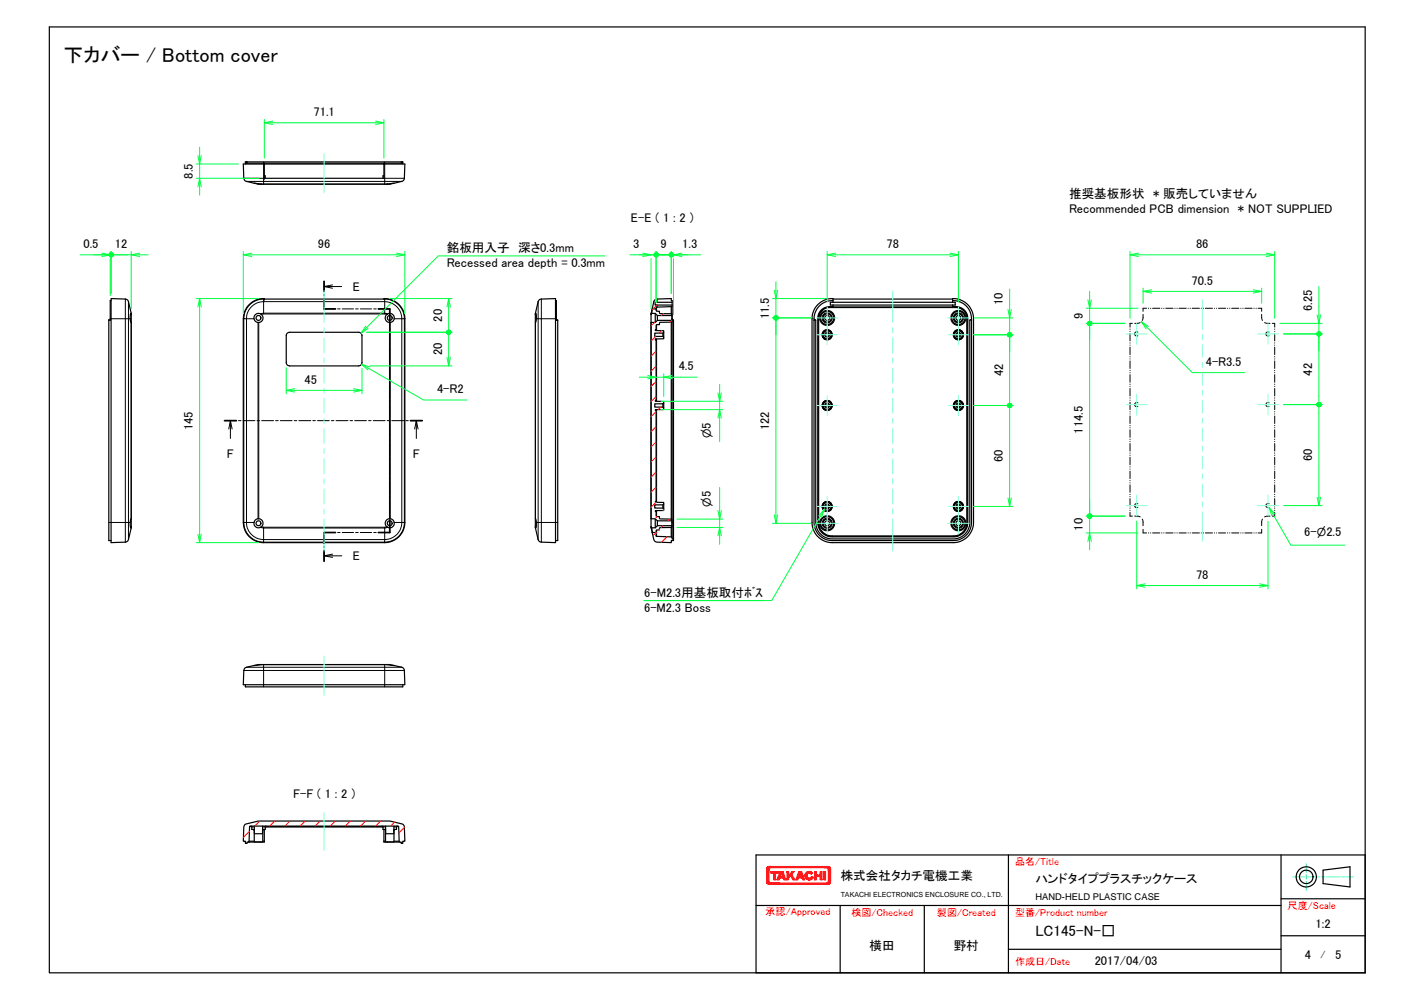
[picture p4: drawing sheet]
<svg xmlns="http://www.w3.org/2000/svg" width="420mm" height="297mm" viewBox="0 0 420 297" stroke-linecap="round" stroke-linejoin="round" font-family="sans-serif">
<g fill="none" stroke="#000" stroke-width=".36">
<path d="M14.7 8h390.9v281h-390.9zM72.9 48.5h46.8M73.4 48.1h45.8M73.4 48.1h-.5v.6M73.4 48.1v.4M75.5 54.4l2.2 .3M77.7 54.7l-1.5-.1-3.5-1-.3-.6-.1-4.3h48l-.1 4.3-.3 .6-.5 .3-3 .7-1.5 .1M77.7 54.7h37.2M78.5 52.2h.3v.8M78.5 48.5v4.5h35.6v-4.5M114.1 52.2h-.3v.8M117.1 54.4l-2.2 .3"/>
<path d="M119.2 48.5v-.4h.5v.6M32.8 95h-.5v65.6h.7M33 89.3h-.2v5.8M39 95.8v58.3M39 93.4v2.4M39 93.4l-.2-.3-.1 1.6 .3 1.1M39 93.4l-.8-3.8-.4-.5-.6-.3-4.2-.1v72.5l4.2-.2 .6-.2 .4-.5 .8-3.7M74.1 90.4a5.1 5.1 0 0 1 4.4-1.6h35.6a5.8 5.8 0 0 1 6.2 5.9v60.5a6 6 0 0 1-6 6h-36a6 6 0 0 1-6-6v-60.5a6 6 0 0 1 1.8-4.3zM85.3 99.1l.8-.4h20.7l.5 .4 .3 .6-.1 8.2-.3 .6-.6 .2-21-.1-.5-.5v-.4v-8zM159.1 93.4l.8-3.8 .3-.5 .7-.3 4.2-.1v72.5l-4.2-.2-.7-.2-.3-.5-.8-3.8M159.1 93.4l.1-.3 .2 1.6-.3 1.1v58.3l.3 1.1-.2 1.6-.1-.3M159.1 93.4v2.4"/>
<path d="M165.1 89.3h.2v5.8M165.3 95h.4v65.6h-.6M193.5 93.4v63.1M193.5 95.8h1.2l.6-.6h4.4v.5h-3.6l-.2 .7-.8 .1-.1 1.4-.3 .2 2.5 .1v.5l-.2 .3h-2.4v.9h2.4l.2 .3v.4l-2.5 .2 .3 .1v18l-.3 .2 2.5 .2v.4l-.2 .3h-2.4v.9h2.4l.2 .3v.4l-2.5 .2 .3 .1v27l-.3 .2 2.5 .1v.5l-.2 .3h-2.4v.9h2.4l.2 .3v.4l-2.5 .1 .3 .2 .1 1.5h.8l.2 .7 3.6 .1v.5h-4.4l-.6-.6h-1.2zM193.6 93.1l-.1 .3M193.8 91.8h.1M193.8 91.8l-.3 1.6M193.9 91.8l-.3 1.3h1.1l.6 .6h4.4v-.5l-3.6-.1-.2-.6-.8-.1-.1-.6M193.9 91.8h1.1M194.7 93.1v2.7M195 97.9v.3M195.2 89.8h4.5"/>
<path d="M195.2 91.2l-.2 .1v.5M195.2 90.6h4.5M195.2 91.2v-.6h-.5v-.8h.5v-1l-.9 .6-.5 2.4M195.2 88.8l4.3-.1v.6h.2v1.3M195.3 93.7v1.5M197 99v.9M197.2 98.7v1.5M199.5 91.1v2.1M199.5 91.1h.2M199.5 95.7v58.5M199.5 91.1l-4.3 .1M199.7 93.7v1.5"/>
<path d="M199.7 90.6v68.9M199.7 95h.4v65.1M241.9 95.1v60.1a5.4 5.4 0 0 0 5.4 5.4h36a5.4 5.4 0 0 0 5.4-5.4v-60.1M246.7 89.8h37.1v.8h-37.1zM247.5 89.3a5.4 5.4 0 0 0-5.6 5.8M247.5 88.8h35.6M247.5 91.1a3.7 3.7 0 0 0-4.5 3.5v60.6a4.2 4.2 0 0 0 4.3 4.3h36a4.2 4.2 0 0 0 4.3-4.3v-60.6a3.7 3.7 0 0 0-4.5-3.5M283.1 89.3a5.4 5.4 0 0 1 5.6 5.8M283.1 90.6v.6h-35.6v-.6M283.1 89.8v-1.1a6 6 0 0 1 6.2 6v60.5a6 6 0 0 1-6 6h-36a6 6 0 0 1-6-6v-60.5a6 6 0 0 1 6.2-6v1.1M288.7 95.1h-.5v60.1a4.9 4.9 0 0 1-4.9 4.9h-36a4.9 4.9 0 0 1-4.9-4.9v-60.1h-.5M195 118.9v.3"/>
<path d="M195 100.7v.2M197 120v.9M197.2 119.7v1.5M195 121.7v.2M39 154.1l-.3 1.3 .1 1.4 .2-.2M39 156.5v.1M39 154.1v2.4M159.1 154.1v2.4M193.5 156.5l.1 .3M193.5 156.5l.3 1.7M193.8 158.2h.1M193.8 158.2l.5 2.3 .5 .4 4.7 .3v-.6h.6v-.5h-.4v-.6l-4.7-.2v-1.1"/>
<path d="M193.9 158.2l-.3-1.4h1.1l.6-.7h4.4v.6h-3.6l-.2 .7h-.8l-.1 .8M193.9 158.2h1.1M194.7 154.1v2.7M195 148.9v.3M195 151.7v.2M195.3 154.7v1.4M197 150v.9M197.2 149.7v1.5M199.5 156.7v2.8M199.7 154.7v1.4M77.7 197.4l-2.2 .3M77.7 197.4l-2.2 .3-2.3 .5-.5 .3-.3 .7-.1 4.2h48l-.3-4.6-.6-.6-2.3-.5"/>
<path d="M77.7 197.4h37.2M114.9 197.4l2.2 .3M72.9 203.4v.6h46.8v-.6M72.8 244.9l4.1-1h39.1l3.6 .9 .3 .2 .3 .7 .1 4.2h-.6v.6h-.5v-.4h-.6l-.1-4.6-.2-.1h-44l-.3 4.7h-.6v.4h-.5v-.6h-.6l.1-4.2zM74 249.9h1.6M74.6 245.4l.2 .1v.9h.8M75.6 245.4v2.2h2.4v-2.2M78.1 249.9h.4M78.3 246.4l-.2 .2v3.5h-2.5l-.1-3.5-.2-.2M78.5 246.4v3.7h-4.5M78.8 245.6h35M78.8 245.6v.8h-.8"/>
<path d="M79 245.4l-.2 .2M113.5 245.4l.3 .2M113.8 245.6v.8h.8M114.1 249.9h.5M114.1 246.4v3.7h4.5M114.6 245.4v2.2h2.4l.1-2.2M117.1 249.9h1.5M117.3 246.4l-.2 .2v3.5h-2.5l-.1-3.5-.2-.2M118.1 245.4l-.3 .1v.9h-.8M299.6 254v35M380.7 254v35M393.1 258.5l8-1v6l-8-1z"/>
<path d="M405.6 254h-180.9v35h180.9M224.7 269h156M249.6 269v20M274.6 269v20M380.7 278h24.9M380.7 267h24.9M299.6 282h81.1"/>
<circle cx="76.8" cy="94.4" r="1.35"/>
<circle cx="76.8" cy="94.4" r=".73"/>
<circle cx="115.8" cy="94.4" r=".73"/>
<circle cx="115.8" cy="94.4" r="1.36"/>
<circle cx="245.8" cy="99.4" r="1.2"/>
<circle cx="245.8" cy="94.4" r="1.99"/>
<circle cx="245.8" cy="99.4" r=".47"/>
<circle cx="245.8" cy="99.4" r=".72"/>
<circle cx="245.8" cy="94.4" r=".73"/>
<circle cx="245.8" cy="99.5" r="1.49"/>
<circle cx="245.8" cy="94.4" r="1.24"/>
<circle cx="284.8" cy="99.4" r="1.5"/>
<circle cx="284.8" cy="99.4" r="1.2"/>
<circle cx="284.8" cy="94.4" r="1.99"/>
<circle cx="284.8" cy="94.4" r="1.25"/>
<circle cx="284.8" cy="99.4" r=".72"/>
<circle cx="284.8" cy="99.4" r=".47"/>
<circle cx="284.8" cy="94.4" r=".73"/>
<circle cx="245.8" cy="120.4" r=".72"/>
<circle cx="245.8" cy="120.4" r="1.21"/>
<circle cx="245.8" cy="120.4" r=".47"/>
<circle cx="245.8" cy="120.4" r="1.5"/>
<circle cx="284.8" cy="120.4" r=".71"/>
<circle cx="284.8" cy="120.4" r="1.5"/>
<circle cx="284.8" cy="120.4" r=".47"/>
<circle cx="284.8" cy="120.4" r="1.21"/>
<circle cx="76.8" cy="155.4" r=".72"/>
<circle cx="76.8" cy="155.4" r="1.35"/>
<circle cx="115.8" cy="155.4" r=".72"/>
<circle cx="115.8" cy="155.4" r="1.34"/>
<circle cx="245.8" cy="150.4" r=".47"/>
<circle cx="245.8" cy="150.4" r="1.21"/>
<circle cx="245.8" cy="155.4" r="1.99"/>
<circle cx="245.8" cy="155.4" r=".72"/>
<circle cx="245.8" cy="150.4" r=".72"/>
<circle cx="245.8" cy="155.4" r="1.24"/>
<circle cx="245.8" cy="150.4" r="1.5"/>
<circle cx="284.8" cy="150.4" r=".47"/>
<circle cx="284.8" cy="155.4" r="1.99"/>
<circle cx="284.8" cy="155.4" r="1.25"/>
<circle cx="284.8" cy="150.4" r="1.5"/>
<circle cx="284.8" cy="155.4" r=".72"/>
<circle cx="284.8" cy="150.4" r=".72"/>
<circle cx="284.8" cy="150.4" r="1.21"/>
<circle cx="388.2" cy="260.5" r="2"/>
<circle cx="388.2" cy="260.5" r="3"/>
</g>
<g fill="none" stroke="#000" stroke-width=".3">
<path d="M73.1 48.1v.4M73.2 53.9h5.1v.8M73.3 48.1v.4M78.3 48.1v4.9h-5.9M78.5 53h-.2v.9h36v-.9h-.2M114.3 48.1v4.9h5.9M115.2 54.7h-.9M119.4 48.1v.4M119.4 53.9h-5.1v.8h-36.8M119.6 48.1v.4M32.3 95.1h.5M32.8 94.7h4.4v60.5h1"/>
<path d="M37.2 88.8v5.9h1M38.2 89.6v5.1M38.2 94.7v60.5M38.2 94.7h.5M39 93v.3M39 95.8v58.3M72.3 94.7l.1 60.5h.8M73.2 94.7h2.3M73.2 94.7v60.5M76.7 95.8v58.3M76.9 95.8v58.3M78.3 93v.3l-.6 .1"/>
<path d="M78.3 93.3h36M78.3 88.7a6.2 6.2 0 0 0-5.9 6h.8M78.3 93h36v-3.4a5.1 5.1 0 0 1 5.1 5.1M78.3 93l-.8 .3M78.3 93v-3.4a5.1 5.1 0 0 0-5.1 5.1M78.5 88.8h-.2v.8h36v-.8h-.2M96.3 83.6v3.1M96.3 87.3v.7M96.3 88.7v3.1h3.4M96.3 85.1h5.2M98.8 84.6l-2.5 .5 2.5 .5M100.3 91.8h.8"/>
<path d="M101.7 91.8h3.4M105.7 91.8h.7M107.1 91.8h3.3M111.1 91.8h.7M112.4 91.8h3.4v3.6M114.3 88.7a6.4 6.4 0 0 1 6 6M115.2 93.3l-.9-.3v.3l.6 .1M115.7 95.8v58.3M115.8 96.1v.7M115.8 97.5v3.7M116 95.8v58.3M117.1 94.7h2.3"/>
<path d="M119.4 94.7h.8l.1 60.5M119.4 94.7v60.5h-2.3M159.1 95.8v58.3M159.1 93v.3M159.4 94.7h.5M159.9 94.7h1v60.5h4.8M159.9 89.6v5.1M159.9 94.7v60.5h-.5M160.9 88.8v5.9h4.4M165.3 95.1h.4M193.5 93v.3M194.8 97.9v.3"/>
<path d="M195.1 91.2v1.2M195.1 96.5v1.7M199.7 94.6h.1M199.7 95.1h.4M243 94.6l.1 60.6M243.3 94.6l-.2 60.6M244.1 92.2a2.42 2.42 0 0 1 2.4-.8 3.5 3.5 0 0 0-3.4 3.2l.5-1.7zM246.5 91.4h37.6M246.5 91.1l37.6 .1a3.3 3.3 0 0 1 3.3 3.4M284.1 91.1v.2a3.4 3.4 0 0 1 3.2 3.3M287.4 94.6h.2M287.4 94.6l-.1 60.6"/>
<path d="M287.4 94.6v60.6M335.8 97.7v.1M335.8 98.4v.1M335.8 99v2.3M336.5 96.1h-.7v1.1M338.1 98.7a.63 .63 0 0 0-.9 .5 .63 .63 0 0 0 .9 .5M338.8 95.8l-1.6 .3M339.7 93.4l-.3 1.8M340.7 91.6h-1v.9M341.2 91.6h.1M341.9 91.6h.1M342.5 91.6h2.1"/>
<path d="M345.2 91.6h.1M345.8 91.6h.1M346.4 91.6h2.2M349.1 91.6h.1M349.7 91.6h.1M350.3 91.6h2.2M353 91.6h.1M353.6 91.6h.1M354.3 91.6h2.1M356.9 91.6h.1M357.5 91.6h.1M358.2 91.6h2.1"/>
<path d="M360.8 91.6h.1M361.5 91.6h.1M362.1 91.6h2.1M364.7 91.6h.1M365.4 91.6h.1M366 91.6h2.1M368.7 91.6h.1M369.3 91.6h.1M369.9 91.6h2.2M372.6 91.6h.1M373.2 91.6h.1M373.8 91.6h1.1v.9"/>
<path d="M374.9 93.4l.2 1.8M375.8 95.8l1.6 .3M377.1 98.7a.63 .63 0 0 0-1 .5 .63 .63 0 0 0 1 .5M378 96.1h.8v1.1M378.8 97.7v.1M378.8 98.4v.1M378.8 99v2.3M115.8 101.8v.7M115.8 103.2v3.7M115.8 107.5v.7M115.8 108.9v3.7M115.8 113.2v.7"/>
<path d="M115.8 114.6v3.7M115.8 118.9v.8M194.8 118.9v.3M194.8 100.7v.2M195.1 100.7v18.5M335.8 101.8v.1M335.8 102.5v.1M335.8 103.1v2.2M335.8 105.9v.1M335.8 106.6v.1M335.8 107.2v2.3M335.8 110v.1"/>
<path d="M335.8 110.7h.1M335.8 111.3v2.2M335.8 114.1v.1M335.8 114.7v.1M335.8 115.4v2.2M335.8 118.2v.1M335.8 118.9h.1M335.8 119.5v2.2M338.1 119.7a.62 .62 0 0 0-.9 .5 .62 .62 0 0 0 .9 .5M377.1 119.7a.62 .62 0 0 0-1 .5 .62 .62 0 0 0 1 .5M378.8 101.8v.1M378.8 102.5v.1"/>
<path d="M378.8 103.1v2.2M378.8 105.9v.1M378.8 106.6v.1M378.8 107.2v2.3M378.8 110v.1M378.8 110.7h.1M378.8 111.3v2.2M378.8 114.1v.1M378.8 114.7v.1M378.8 115.4v2.2M378.8 118.2v.1M378.8 118.9h.1"/>
<path d="M378.8 119.5v2.2M66.7 124.9h3.5M68 127.4l.5-2.5 .5 2.5M68.5 124.9v5.3M70.9 124.9h.7M72.2 124.9h3.5M76.4 124.9h.7M77.8 124.9h3.5M81.9 124.9h.8M83.3 124.9h3.5M87.4 124.9h.8M88.8 124.9h3.5"/>
<path d="M93 124.9h.7M94.3 124.9h3.5M98.5 124.9h.7M99.9 124.9h3.5M104 124.9h.8M105.4 124.9h3.5M109.5 124.9h.8M110.9 124.9h3.5M115.1 124.9h.7M115.8 120.3v3.7M115.8 124.6v.7M115.8 126v3.7"/>
<path d="M115.8 130.3v.8M115.8 131.7v3.7M115.8 136v.8M115.8 137.4v3.7M116.4 124.9h3.5M120.6 124.9h.7M122 124.9h3.5M123.2 127.4l.5-2.5 .5 2.5M123.7 124.9v5.3M194.8 121.7v.2M195.1 121.7v27.5M335.8 122.3v.1"/>
<path d="M335.8 122.9v.1M335.8 123.6v2.2M335.8 126.4v.1M335.8 127v.1M335.8 127.7v2.2M335.8 130.5v.1M335.8 131.1v.1M335.8 131.7v2.3M335.8 134.5v.1M335.8 135.2v.1M335.8 135.8v2.3M335.8 138.6v.1"/>
<path d="M335.8 139.3v.1M335.8 139.9v2.3M378.8 122.3v.1M378.8 122.9v.1M378.8 123.6v2.2M378.8 126.4v.1M378.8 127v.1M378.8 127.7v2.2M378.8 130.5v.1M378.8 131.1v.1M378.8 131.7v2.3M378.8 134.5v.1"/>
<path d="M378.8 135.2v.1M378.8 135.8v2.3M378.8 138.6v.1M378.8 139.3v.1M378.8 139.9v2.3M32.3 155.2h4.9v5.8M38.2 155.2v5.1M38.2 155.2h.5M39 156.6v.2M72.3 155.2a6.2 6.2 0 0 0 6 5.8v-.7M73.2 155.2h2.3M73.2 155.2a5.1 5.1 0 0 0 5.1 5.1"/>
<path d="M77.5 156.6l.8 .2h36M77.7 156.5l.6 .1M78.3 156.6h36M78.3 156.6v3.7M99.7 158.2h-3.4v3.3M100.3 158.2h.8M101.7 158.2h3.4M105.7 158.2h.7M107 158.2h3.4M111.1 158.2h.7M114.3 156.8v3.5a5.1 5.1 0 0 0 5.1-5.1h.6a5.6 5.6 0 0 1-5.7 5.8v.2M114.9 156.5l-.6 .1v.2"/>
<path d="M115.2 156.6l-.9 .2M115.8 141.7v.8M115.8 143.1v3.7M115.8 147.4v.8M115.8 148.8v3.7M115.8 153.1v.8M115.8 154.5v3.7h-3.4M159.1 156.6v.2M193.5 156.6v.2M194.8 151.7v.2M194.8 148.9v.3M195.1 157.5v1.8"/>
<path d="M195.1 151.7v1.7M199.7 155.2h.4M243 155.2h.1M243.1 155.2a4.2 4.2 0 0 0 4.2 4.1M243.3 155.2a4.3 4.3 0 0 0 4 4.1M247.3 159.3h36M247.3 159.2l36 .1M247.3 159.3v.2M283.3 159.3v.2M287.4 155.2h.2M287.4 155.2a4.1 4.1 0 0 1-4.1 4.1M287.4 155.2a4.3 4.3 0 0 1-4.1 4"/>
<path d="M335.8 152.2v1.1h.7M335.8 142.7v.1M335.8 143.4h.1M335.8 144v2.2M335.8 146.8v.1M335.8 147.5v.1M335.8 148.1v2.2M335.8 150.9v.1M335.8 151.6h.1M337.2 153.3l1.6 .2M338.1 149.6a.63 .63 0 0 0-.9 .6 .63 .63 0 0 0 .9 .5M339.4 154.2l.3 1.9"/>
<path d="M339.7 157.2v1.1h1M341.2 158.3h.1M341.9 158.3h.1M342.5 158.3h2.1M345.2 158.3h.1M345.8 158.3h.1M346.4 158.3h2.2M349.1 158.3h.1M349.7 158.3h.1M350.3 158.3h2.2M353 158.3h.1M353.6 158.3h.1"/>
<path d="M354.3 158.3h2.1M356.9 158.3h.1M357.5 158.3h.1M358.2 158.3h2.1M360.8 158.3h.1M361.5 158.3h.1M362.1 158.3h2.1M364.7 158.3h.1M365.4 158.3h.1M366 158.3h2.1M368.7 158.3h.1M369.3 158.3h.1"/>
<path d="M369.9 158.3h2.2M372.6 158.3h.1M373.2 158.3h.1M374.9 157.2v1.1h-1.1M375.1 154.2l-.2 1.9M377.1 149.6a.63 .63 0 0 0-1 .6 .63 .63 0 0 0 1 .5M377.4 153.3l-1.6 .2M378.8 152.2v1.1h-.8M378.8 142.7v.1M378.8 143.4h.1M378.8 144v2.2M378.8 146.8v.1"/>
<path d="M378.8 147.5v.1M378.8 148.1v2.2M378.8 150.9v.1M378.8 151.6h.1M78.3 160.3h36v.7l-36 .2M96.3 162.1v.7M96.3 163.4v3.3M96.3 165.1h5.3M98.8 164.6l-2.5 .5 2.5 .5M159.9 160.3v-5.1h1v5.8M73.2 198.2h5.1M77.5 197.4h37.7"/>
<path d="M78.3 197.4v.8M78.3 198.2v1h-5.9M78.3 198.2h36v1h-36v4.8M114.3 197.4v.8h5.1M120.2 199.2h-5.9v4.8M74.2 245.5h.6M74.8 245.6h.8M75.5 246.6h.1M77.5 250.1h.1M78 245.6h.8M78 246.6h.1M78.9 245.5h34.9"/>
<path d="M113.8 245.6h.8M114.5 246.6h.1M115.1 250.1h.1M117 246.6h.1M117.1 245.6h.7M117.8 245.5h.7"/>
<circle cx="245.8" cy="94.4" r="1.29"/>
<circle cx="245.8" cy="94.4" r="2.26"/>
<circle cx="245.8" cy="99.4" r="1.5"/>
<circle cx="245.8" cy="99.4" r="1.24"/>
<circle cx="245.8" cy="99.5" r="1.36"/>
<circle cx="245.8" cy="94.4" r="2.01"/>
<circle cx="245.8" cy="94.4" r="1.53"/>
<circle cx="245.8" cy="99.4" r="1.37"/>
<circle cx="284.8" cy="99.4" r="1.5"/>
<circle cx="284.8" cy="99.4" r="1.24"/>
<circle cx="284.8" cy="94.4" r="2.25"/>
<circle cx="284.8" cy="99.5" r="1.36"/>
<circle cx="284.8" cy="94.4" r="2.01"/>
<circle cx="284.8" cy="99.4" r="1.37"/>
<circle cx="284.8" cy="94.4" r="1.52"/>
<circle cx="284.8" cy="94.4" r="1.28"/>
<circle cx="245.8" cy="120.4" r="1.5"/>
<circle cx="245.8" cy="120.4" r="1.24"/>
<circle cx="245.8" cy="120.4" r="1.36"/>
<circle cx="245.8" cy="120.4" r="1.37"/>
<circle cx="284.8" cy="120.4" r="1.5"/>
<circle cx="284.8" cy="120.4" r="1.24"/>
<circle cx="284.8" cy="120.4" r="1.36"/>
<circle cx="284.8" cy="120.4" r="1.37"/>
<circle cx="245.8" cy="155.4" r="1.28"/>
<circle cx="245.8" cy="150.4" r="1.5"/>
<circle cx="245.8" cy="155.4" r="2.26"/>
<circle cx="245.8" cy="155.4" r="1.54"/>
<circle cx="245.8" cy="150.4" r="1.24"/>
<circle cx="245.8" cy="150.4" r="1.36"/>
<circle cx="245.8" cy="155.4" r="2.01"/>
<circle cx="245.8" cy="150.4" r="1.37"/>
<circle cx="284.8" cy="150.4" r="1.5"/>
<circle cx="284.8" cy="155.4" r="1.54"/>
<circle cx="284.8" cy="150.4" r="1.24"/>
<circle cx="284.8" cy="155.4" r="2.25"/>
<circle cx="284.8" cy="150.4" r="1.36"/>
<circle cx="284.8" cy="155.4" r="2.01"/>
<circle cx="284.8" cy="150.4" r="1.37"/>
<circle cx="284.8" cy="155.4" r="1.27"/>
</g>
<g fill="#000">
<circle cx="78.5" cy="53" r=".18"/>
<circle cx="78.5" cy="88.8" r=".18"/>
<circle cx="195.2" cy="88.8" r=".18"/>
</g>
<g fill="#f00" stroke="#f00" stroke-width=".3">
<path d="M246.1 258.3l.7 3.7-.7-.3z"/>
<path d="M246.1 261.7l.7 .3-.7-.1z"/>
<path d="M246.1 261.9l.7 .1z"/>
<path d="M246.1 262l.6 .3-.8-.2z"/>
<path d="M246.1 262l.7 .1-.1 .2z"/>
<path d="M246.1 262h.7v.1z"/>
<path d="M245.8 262.2l.7 .4z"/>
<path d="M245.9 262.1l.7 .4-.1 .1z"/>
<path d="M245.9 262.1l.8 .2-.1 .2z"/>
<path d="M245.7 262.3l.4 .4z"/>
<path d="M245.8 262.2l.5 .5z"/>
<path d="M245.8 262.2l.7 .4-.2 .1z"/>
<path d="M245.5 262.3l.6 .4z"/>
<path d="M229.1 262.3h16.4l.6 .4z"/>
<path d="M228.5 262.7l.6-.4 17 .4z"/>
<path d="M228.5 262.7l.6-.4z"/>
<path d="M228.8 262.2l.1 .1-.4 .4z"/>
<path d="M228.1 262.6l.7-.4z"/>
<path d="M228.1 262.6l.7-.4-.5 .5z"/>
<path d="M228.3 262.7l.5-.5z"/>
<path d="M227.9 262.3l.8-.2z"/>
<path d="M227.9 262.3l.8-.2-.7 .4z"/>
<path d="M228 262.5l.7-.4-.6 .5z"/>
<path d="M227.8 262h.8z"/>
<path d="M227.8 262h.8l-.8 .1z"/>
<path d="M227.8 262.1l.8-.1-.7 .3z"/>
<path d="M227.8 262l.7-.3v.2z"/>
<path d="M228.5 258.3v3.4l-.7 .3z"/>
<path d="M227.8 258.1l.7 .2-.7 3.7z"/>
<path d="M227.8 258.1h.7v.2z"/>
<path d="M227.8 258.1l.8-.1z"/>
<path d="M227.9 257.7l.8 .2z"/>
<path d="M227.9 257.7l.7 .3-.8-.1z"/>
<path d="M227.8 257.9l.8 .1-.8 .1z"/>
<path d="M228.1 257.5l.7 .3z"/>
<path d="M228 257.6l.1-.1 .6 .4z"/>
<path d="M228 257.6l.7 .3-.8-.2z"/>
<path d="M228.5 257.4l.4 .3z"/>
<path d="M228.3 257.4l.5 .4z"/>
<path d="M228.1 257.5l.2-.1 .5 .4z"/>
<path d="M228.5 257.4l.6 .3z"/>
<path d="M228.5 257.4l17 .3h-16.4z"/>
<path d="M228.5 257.4h17.6l-.6 .3z"/>
<path d="M245.5 257.7l.6-.3z"/>
<path d="M245.7 257.7l.4-.3z"/>
<path d="M245.8 257.8l.7-.3-.6 .4z"/>
<path d="M245.8 257.8l.5-.4 .2 .1z"/>
<path d="M246.1 257.4h.2l-.5 .4z"/>
<path d="M245.9 257.9l.8-.2z"/>
<path d="M245.9 257.9l.7-.3 .1 .1z"/>
<path d="M245.9 257.9l.6-.4 .1 .1z"/>
<path d="M246.1 258l.7 .1z"/>
<path d="M246.1 258l.7-.1v.2z"/>
<path d="M246.1 258l.6-.3 .1 .2z"/>
<path d="M246.1 258.1h.7l-.7 .2z"/>
<path d="M246.1 258.3l.7-.2v3.9z"/>
<path d="M230.5 259.4l.8-.5v.5z"/>
<path d="M229 258.9h2.3l-.8 .5z"/>
<path d="M229 258.9l1.5 .5h-.6z"/>
<path d="M229 258.9l.9 .5h-.9z"/>
<path d="M229.9 259.4l.6 1.9h-.6z"/>
<path d="M229.9 259.4h.6v1.9z"/>
<path d="M231.9 260.3h.6l.2 .5z"/>
<path d="M232.5 260.3l1 1-.8-.5z"/>
<path d="M232.6 258.9l.9 2.4-1-1z"/>
<path d="M231.8 258.9l.4 .5-.3 .9z"/>
<path d="M231.8 258.9l.1 1.4-1 1z"/>
<path d="M231.9 260.3l-.2 .5-.8 .5z"/>
<path d="M230.9 261.3l.8-.5-.2 .5z"/>
<path d="M231.8 258.9h.8l-.4 .5z"/>
<path d="M232.6 258.9l-.1 1.4-.3-.9z"/>
<path d="M231.9 260.3l.8 .5h-1z"/>
<path d="M232.7 260.8l.8 .5h-.6z"/>
<path d="M235.3 259.7l.3 1.6-.7-1.2z"/>
<path d="M234.4 259.9l.9-.2-.4 .4z"/>
<path d="M234.4 259.9l.5 .2-.5 .6z"/>
<path d="M234.4 259.9v.8l-.6 .6z"/>
<path d="M234.4 260.7v.6h-.6z"/>
<path d="M235.3 259.7l.9 1.6h-.6z"/>
<path d="M235.3 258.9h.8l-.8 .8z"/>
<path d="M235.3 258.9v.8l-.9 .2z"/>
<path d="M233.8 258.9h.6v1z"/>
<path d="M233.8 258.9l.6 1-.6 1.4z"/>
<path d="M237.5 260.3h.6l.2 .5z"/>
<path d="M238.1 260.3l1 1-.8-.5z"/>
<path d="M238.2 258.9l.9 2.4-1-1z"/>
<path d="M237.4 258.9l.4 .5-.3 .9z"/>
<path d="M237.4 258.9l.1 1.4-1 1z"/>
<path d="M237.5 260.3l-.2 .5-.8 .5z"/>
<path d="M236.5 261.3l.8-.5-.2 .5z"/>
<path d="M237.4 258.9h.8l-.4 .5z"/>
<path d="M238.2 258.9l-.1 1.4-.3-.9z"/>
<path d="M237.5 260.3l.8 .5h-1z"/>
<path d="M238.3 260.8l.8 .5h-.6z"/>
<path d="M241 259.6l.5-.3z"/>
<path d="M241.4 259.2l-.4 .4z"/>
<path d="M241 259.5l.4-.3z"/>
<path d="M241.3 259.1l-.3 .4z"/>
<path d="M241.3 259.1l-.4 .4z"/>
<path d="M240.9 259.5l.4-.4z"/>
<path d="M241.2 259.1l-.3 .4z"/>
<path d="M241.1 259l-.3 .4z"/>
<path d="M240.9 258.9l-.1 .5z"/>
<path d="M240.8 258.9l-.1 .5z"/>
<path d="M240.8 258.9l-.2 .5z"/>
<path d="M240.7 258.9l-.1 .5z"/>
<path d="M240.5 258.8v.5z"/>
<path d="M240.4 258.8l.1 .5z"/>
<path d="M240.3 258.9l.1 .4z"/>
<path d="M240.1 258.9l.2 .4z"/>
<path d="M240.1 258.9l.2 .5z"/>
<path d="M240 258.9l.3 .5z"/>
<path d="M240 258.9l.2 .5z"/>
<path d="M239.9 259l.3 .4z"/>
<path d="M239.8 259l.3 .4z"/>
<path d="M239.8 259l.3 .5z"/>
<path d="M239.7 259.1l.4 .4z"/>
<path d="M239.7 259.1l.3 .4z"/>
<path d="M239.6 259.2l.4 .3z"/>
<path d="M239.6 259.2l.4 .4z"/>
<path d="M239.6 259.2l.4 .4-.5-.3z"/>
<path d="M239.5 259.3l.5 .3z"/>
<path d="M239.5 259.3l.4 .4z"/>
<path d="M239.4 259.4l.5 .3z"/>
<path d="M239.3 259.5l.5 .3z"/>
<path d="M239.3 259.6l.5 .2z"/>
<path d="M239.3 259.6l.5 .3z"/>
<path d="M239.2 259.8l.6 .1z"/>
<path d="M239.2 259.9h.6z"/>
<path d="M239.2 259.9l.6 .1h-.6z"/>
<path d="M239.2 260l.6 .1z"/>
<path d="M239.2 260.2l.6-.1z"/>
<path d="M239.2 260.2h.6z"/>
<path d="M239.2 260.3l.6-.1z"/>
<path d="M239.2 260.3h.6z"/>
<path d="M239.2 260.4l.6-.1z"/>
<path d="M239.3 260.5l.5-.1z"/>
<path d="M239.3 260.7l.5-.2z"/>
<path d="M239.4 260.8l.4-.3z"/>
<path d="M239.4 260.8l.5-.3-.4 .4z"/>
<path d="M239.5 260.9l.4-.4z"/>
<path d="M239.5 260.9l.5-.3z"/>
<path d="M239.5 261l.5-.4z"/>
<path d="M239.5 261l.5-.3z"/>
<path d="M240 260.7l-.4 .4z"/>
<path d="M239.6 261.1l.4-.4-.3 .5z"/>
<path d="M240 260.7l-.3 .5z"/>
<path d="M240.1 260.8l-.4 .4z"/>
<path d="M240.1 260.8l-.3 .4z"/>
<path d="M240.1 260.8l-.1 .5z"/>
<path d="M240.2 260.9l-.2 .4z"/>
<path d="M240.2 260.9l-.1 .4z"/>
<path d="M240.3 260.9l-.1 .5z"/>
<path d="M240.4 260.9l-.2 .5z"/>
<path d="M240.4 260.9v.5z"/>
<path d="M240.4 260.9l.1 .5z"/>
<path d="M240.5 260.9l.1 .5z"/>
<path d="M240.6 260.9v.5z"/>
<path d="M240.6 260.9l.2 .4z"/>
<path d="M240.7 260.9l.2 .4z"/>
<path d="M240.7 260.9l.3 .4z"/>
<path d="M240.8 260.8l.2 .5z"/>
<path d="M240.9 260.8l.2 .4z"/>
<path d="M240.9 260.8l.3 .4z"/>
<path d="M240.9 260.7l.3 .5z"/>
<path d="M240.9 260.7l.4 .3z"/>
<path d="M241 260.7l.4 .2z"/>
<path d="M241 260.6l.4 .3z"/>
<path d="M241 260.6l.5 .2z"/>
<path d="M241.1 260.5l.4 .3z"/>
<path d="M241.1 260.5l.5 .3z"/>
<path d="M241.1 260.5l.5 .1z"/>
<path d="M241.1 260.4l.5 .2z"/>
<path d="M242 258.9h.6v1z"/>
<path d="M242 258.9l.6 1-.6 1.4z"/>
<path d="M242.6 259.9v.5l-.6 .9z"/>
<path d="M242.6 260.4v.9h-.6z"/>
<path d="M242.6 259.9l1.1 .5h-1.1z"/>
<path d="M242.6 259.9h1.1v.5z"/>
<path d="M243.7 259.9l.5 1.4-.5-.9z"/>
<path d="M244.2 258.9v2.4l-.5-1.4z"/>
<path d="M243.7 260.4l.5 .9h-.5z"/>
<path d="M243.7 258.9h.5l-.5 1z"/>
<path d="M244.8 258.9h.5v2.4z"/>
<path d="M244.8 258.9l.5 2.4h-.5z"/>
</g>
<path d="M388.1 256.5v2.6M388.1 259.8v1.3M384.1 260.5h2.1M386.6 260.5h1.1M388.1 260.5h4M388.1 261.8v2.7M392.7 260.5h.9M394.2 260.5h4M398.7 260.5h.9M400.1 260.5h2.1" fill="none" stroke="#0ff" stroke-width=".3"/>
<path d="M96.3 83.6v3.1M96.3 88.7v3.1h3.4M112.4 91.8h3.4v3.6M66.7 124.9h3.5M122 124.9h3.5M99.7 158.2h-3.4v3.3M115.8 154.5v3.7h-3.4M96.3 163.4v3.3" fill="none" stroke="#000" stroke-width=".51"/>
<g fill="none" stroke="#f00" stroke-width=".3">
<path d="M194.5 95.8l-1 1M194.8 99.9l-1.3 1.4M195.2 90.6l-1.4 1.4M196.6 98.2l-.8 .8M197.1 93.2l-.5 .5M199.6 95.2l-.5 .5M195 117.8l-1.5 1.5M195 113.3l-1.5 1.5M195 108.8l-1.5 1.5M195 104.3l-1.5 1.5M195 135.7l-1.5 1.5M195 131.3l-1.5 1.5"/>
<path d="M195 126.8l-1.5 1.5M195 122.3l-1.5 1.5M196.3 120.9l-.7 .8M195 158.2l-1 .9M195 144.7l-1.5 1.5M195 140.2l-1.5 1.5M195 158.2h.1M195 149.2l-1.5 1.5M195.2 153.4l-.6 .7M195.9 157.2l-.2 .2M197 156.1l-.6 .6M197.2 151.4l-.2 .2"/>
<path d="M198.2 159.4l-1.6 1.7M199 154.2l-.6 .5M74.1 247l-1.7 1.7M77.2 243.9l-1.5 1.5M81.7 243.9l-1.5 1.5M86.2 243.9l-1.5 1.5M90.7 243.9l-1.5 1.5M95.1 243.9l-1.5 1.5M99.6 243.9l-1.5 1.5M104.1 243.9l-1.5 1.5M108.6 243.9l-1.5 1.5M113.1 243.9l-1.5 1.5"/>
<path d="M117.3 244.2l-1.2 1.2M120.2 245.8l-1.7 1.6"/>
</g>
<g fill="none" stroke="#00ff3f" stroke-width=".3">
<path d="M78.5 35.5v11.5M78.5 36.5h35.6M81 36l-2.5 .5 2.5 .5M111.6 36l2.5 .5-2.5 .5M114.1 35.5v11.5M58.3 48.7h12.5M58.3 53h18.7M58.8 46.2l.5 2.5 .5-2.5M58.8 55.5l.5-2.5 .5 2.5M59.3 43.7v14.3M23.8 75.7h20.2M30.3 75.2l2.5 .5-2.5 .5"/>
<path d="M32.8 76.8v11M33 74.7v12.5M39 74.7v17.1M41.5 75.2l-2.5 .5 2.5 .5M72.3 74.7v18.5M72.3 75.7h48M74.8 75.2l-2.5 .5 2.5 .5M117.8 75.2l2.5 .5-2.5 .5M120.3 74.7v18.5M187.1 75.7h21.1M191 75.2l2.5 .5-2.5 .5M193.5 76.8v15"/>
<path d="M195 74.7v15.2M199.5 74.7v12.5M200.1 76.8v16.7M202.6 75.2l-2.5 .5 2.5 .5M245.8 74.7v15M245.8 75.7h39M248.3 75.2l-2.5 .5 2.5 .5M282.3 75.2l2.5 .5-2.5 .5M284.8 74.7v15M335.8 74.7v19.9M335.8 75.7h43M338.3 75.2l-2.5 .5 2.5 .5"/>
<path d="M376.3 75.2l2.5 .5-2.5 .5M378.8 74.7v19.9M58.3 88.7h18.5M58.8 91.2l.5-2.5 .5 2.5M59.3 88.7v72.5M109 98.7h25.3M115.8 88.7h18.5M132.8 91.2l.5-2.5 .5 2.5M133.3 88.7v9.4M133.3 99.3v9.4M229.6 94.4h11.5M229.6 88.7h16.2"/>
<path d="M230.1 86.2l.5 2.5 .5-2.5M230.6 83.7v10.7M230.6 95.1v60.3M289.3 99.4h11.7M289.5 94.4h11.5M299.5 91.9l.5 2.5 .5-2.5M300 85.9v13.5M322.8 91.6h15.3M322.8 96.1h11.5M323.3 89.1l.5 2.5 .5-2.5M323.8 86.6v9.5M323.8 96.7v56"/>
<path d="M339.1 95.5l15.2 15.2h15.6M339.7 85.6v4.5M339.7 86.6h35.2M341.2 97l-2.1-1.5 1.5 2.2M342.2 86.1l-2.5 .5 2.5 .5M372.4 86.1l2.5 .5-2.5 .5M374.9 85.6v4.5M380.3 96.1h12.6M381.4 99.2h11.5M391.4 93.6l.5 2.5 .5-2.5M391.9 85.1v14.1M391.9 99.8v19.7"/>
<path d="M85.1 116h22.5M85.1 109.2v7.8M87.6 115.5l-2.5 .5 2.5 .5M105.1 115.5l2.5 .5-2.5 .5M107.4 108.2l18.4 10.6h13M107.6 109.4v7.6M109.8 109l-2.4-.8 1.9 1.7M109.9 108.7h24.4M132.8 106.2l.5 2.5 .5-2.5M190 112h17.1M192.5 111.5l2.5 .5-2.5 .5M196.3 119.2h18.5"/>
<path d="M197.2 111v6.8M199.7 111.5l-2.5 .5 2.5 .5M213.3 116.7l.5 2.5 .5-2.5M213.8 114.2v17M300 100.1v19.7M196.3 121.7h18.5M213.3 124.2l.5-2.5 .5 2.5M289.3 120.4h11.7M300 121.1v29.3M381.4 120.2h11.5M391.9 120.8v29.4M58.8 158.7l.5 2.5 .5-2.5"/>
<path d="M201.2 156.7h13.6M201.2 154.2h13.6M213.3 151.7l.5 2.5 .5-2.5M213.3 159.2l.5-2.5 .5 2.5M213.8 144.8v16.9M229.6 155.4h11.5M230.1 152.9l.5 2.5 .5-2.5M289.3 150.4h11.7M299.5 147.9l.5 2.5 .5-2.5M322.8 158.3h15.3M322.8 153.3h11.5M323.8 153.3v10"/>
<path d="M337.8 154.8v20.1M376.8 154.8v20.1M377.1 150.7l6.5 11.2h16M378.8 152.7l-1.7-2 .8 2.4M381.4 150.2h11.5M391.4 147.7l.5 2.5 .5-2.5M58.3 161.2h18.5M323.3 160.8l.5-2.5 .5 2.5M337.8 173.9h39M340.3 173.4l-2.5 .5 2.5 .5M374.3 173.4l2.5 .5-2.5 .5"/>
</g>
<g fill="#00ff3f" stroke="#00ff3f" stroke-width=".3">
<path d="M324.3 153l.1 .3z"/>
<path d="M324.2 152.8l.2 .5z"/>
<path d="M324 152.7l.4 .6z"/>
<path d="M323.8 152.7l.6 .6z"/>
<path d="M323.6 152.7l.8 .6z"/>
<path d="M323.5 152.8l.1-.1 .8 .6z"/>
<path d="M323.3 152.9l1.1 .4z"/>
<path d="M323.3 152.9l1.1 .4-1.2-.3z"/>
<path d="M323.2 153l1.2 .3-1.2-.1z"/>
<path d="M323.2 153.2l1.2 .1-1.2 .1z"/>
<path d="M323.2 153.4l1.2-.1-1.2 .3z"/>
<path d="M323.2 153.6l1.2-.3-1.1 .4z"/>
<path d="M323.3 153.7l1.1-.4-.9 .5z"/>
<path d="M323.5 153.8l.9-.5-.8 .6z"/>
<path d="M323.6 153.9l.8-.6z"/>
<path d="M324.4 153.3l-.6 .6z"/>
<path d="M324.4 153.3l-.4 .6z"/>
<path d="M324.4 153.3l-.2 .5z"/>
<path d="M324.4 153.3l-.1 .4z"/>
<path d="M324.4 153.3v.2z"/>
<path d="M324.3 95.7l.1 .4z"/>
<path d="M324.2 95.6l.2 .5z"/>
<path d="M324 95.5l.4 .6z"/>
<path d="M323.8 95.4l.6 .7z"/>
<path d="M323.6 95.4l.8 .7z"/>
<path d="M323.5 95.5l.1-.1 .8 .7z"/>
<path d="M323.3 95.7l.2-.2 .9 .6z"/>
<path d="M323.3 95.7l1.1 .4-1.2-.3z"/>
<path d="M323.2 95.8l1.2 .3-1.2-.1z"/>
<path d="M323.2 96l1.2 .1-1.2 .1z"/>
<path d="M323.2 96.2l1.2-.1-1.2 .2z"/>
<path d="M323.2 96.3l1.2-.2-1.1 .4z"/>
<path d="M323.3 96.5l1.1-.4-.9 .5z"/>
<path d="M323.5 96.6l.9-.5z"/>
<path d="M323.6 96.7l.8-.6z"/>
<path d="M324.4 96.1l-.6 .6z"/>
<path d="M324.4 96.1l-.4 .5z"/>
<path d="M324.4 96.1l-.2 .5z"/>
<path d="M324.4 96.1l-.1 .3z"/>
<path d="M324.4 96.1v.2z"/>
<path d="M392.4 98.8l.1 .4z"/>
<path d="M392.3 98.7l.2 .5z"/>
<path d="M392.1 98.6l.4 .6z"/>
<path d="M392 98.6l.5 .6z"/>
<path d="M391.8 98.6l.7 .6z"/>
<path d="M391.6 98.7l.2-.1 .7 .6z"/>
<path d="M391.4 98.8l.2-.1 .9 .5z"/>
<path d="M391.4 98.8l1.1 .4-1.2-.3z"/>
<path d="M391.3 98.9l1.2 .3-1.2-.1z"/>
<path d="M391.3 99.1l1.2 .1-1.2 .1z"/>
<path d="M391.3 99.3l1.2-.1-1.2 .3z"/>
<path d="M391.3 99.5l1.2-.3-1.1 .4z"/>
<path d="M391.4 99.6l1.1-.4-.9 .5z"/>
<path d="M391.6 99.7l.9-.5z"/>
<path d="M391.8 99.8l.7-.6z"/>
<path d="M392.5 99.2l-.5 .6z"/>
<path d="M392.5 99.2l-.4 .6z"/>
<path d="M392.5 99.2l-.2 .5z"/>
<path d="M392.5 99.2l-.1 .3z"/>
<path d="M392.5 99.2v.2z"/>
<path d="M392.4 119.8l.1 .4z"/>
<path d="M392.3 119.7l.2 .5z"/>
<path d="M392.1 119.6l.4 .6z"/>
<path d="M392 119.5l.5 .7z"/>
<path d="M391.8 119.6l.7 .6z"/>
<path d="M391.6 119.7l.2-.1 .7 .6z"/>
<path d="M391.4 119.8l.2-.1 .9 .5z"/>
<path d="M391.4 119.8l1.1 .4-1.2-.3z"/>
<path d="M391.3 119.9l1.2 .3-1.2-.1z"/>
<path d="M391.3 120.1l1.2 .1-1.2 .1z"/>
<path d="M391.3 120.3l1.2-.1-1.2 .3z"/>
<path d="M391.3 120.5l1.2-.3-1.1 .4z"/>
<path d="M391.4 120.6l1.1-.4z"/>
<path d="M391.6 120.7l.9-.5-.7 .6z"/>
<path d="M391.8 120.8l.7-.6z"/>
<path d="M392.5 120.2l-.5 .6z"/>
<path d="M392.5 120.2l-.4 .6z"/>
<path d="M392.5 120.2l-.2 .5z"/>
<path d="M392.5 120.2l-.1 .3z"/>
<path d="M392.5 120.2v.2z"/>
<path d="M33.5 75.3l.1 .4z"/>
<path d="M33.4 75.2l.2 .5z"/>
<path d="M33.2 75.1l.4 .6z"/>
<path d="M33.1 75.1l.5 .6z"/>
<path d="M32.8 75.1l.8 .6z"/>
<path d="M32.7 75.2l.9 .5z"/>
<path d="M32.5 75.2l1.1 .5z"/>
<path d="M32.5 75.2l1.1 .5-1.2-.3z"/>
<path d="M32.4 75.4l1.2 .3-1.2-.1z"/>
<path d="M32.4 75.6l1.2 .1-1.2 .1z"/>
<path d="M32.4 75.8l1.2-.1-1.2 .3z"/>
<path d="M32.4 76l1.2-.3-1.1 .4z"/>
<path d="M32.5 76.1l1.1-.4-.9 .5z"/>
<path d="M32.7 76.2l.9-.5z"/>
<path d="M32.8 76.3l.8-.6z"/>
<path d="M33.6 75.7l-.5 .6z"/>
<path d="M33.6 75.7l-.4 .6z"/>
<path d="M33.6 75.7l-.2 .5z"/>
<path d="M33.6 75.7l-.1 .4z"/>
<path d="M33.6 75.7v.2z"/>
<path d="M133.8 98.3l.1 .4z"/>
<path d="M133.7 98.2l.2 .5z"/>
<path d="M133.6 98.1l.3 .6z"/>
<path d="M133.4 98.1l.5 .6z"/>
<path d="M133.2 98.1l.7 .6z"/>
<path d="M133 98.1l.9 .6z"/>
<path d="M132.9 98.3l.1-.2 .9 .6z"/>
<path d="M132.9 98.3l1 .4-1.2-.3z"/>
<path d="M132.7 98.4l1.2 .3-1.2-.1z"/>
<path d="M132.7 98.6l1.2 .1-1.2 .1z"/>
<path d="M132.7 98.8l1.2-.1-1.2 .3z"/>
<path d="M132.7 99l1.2-.3-1 .4z"/>
<path d="M132.9 99.1l1-.4-.9 .5z"/>
<path d="M133 99.2l.9-.5-.7 .6z"/>
<path d="M133.2 99.3l.7-.6z"/>
<path d="M133.9 98.7l-.5 .6z"/>
<path d="M133.9 98.7l-.3 .6z"/>
<path d="M133.9 98.7l-.2 .5z"/>
<path d="M133.9 98.7l-.1 .3z"/>
<path d="M133.9 98.7v.2z"/>
<path d="M195.5 75.3l.1 .4z"/>
<path d="M195.3 75.2l.3 .5z"/>
<path d="M195.2 75.1l.4 .6z"/>
<path d="M195 75.1l.6 .6z"/>
<path d="M194.8 75.1l.8 .6z"/>
<path d="M194.7 75.2l.1-.1 .8 .6z"/>
<path d="M194.5 75.2l1.1 .5z"/>
<path d="M194.5 75.2l1.1 .5-1.2-.3z"/>
<path d="M194.4 75.4l1.2 .3-1.3-.1z"/>
<path d="M194.3 75.6l1.3 .1-1.3 .1z"/>
<path d="M194.3 75.8l1.3-.1-1.2 .3z"/>
<path d="M194.4 76l1.2-.3-1.1 .4z"/>
<path d="M194.5 76.1l1.1-.4-.9 .5z"/>
<path d="M194.7 76.2l.9-.5-.8 .6z"/>
<path d="M194.8 76.3l.8-.6z"/>
<path d="M195.6 75.7l-.6 .6z"/>
<path d="M195.6 75.7l-.4 .6z"/>
<path d="M195.6 75.7l-.3 .5z"/>
<path d="M195.6 75.7l-.1 .4z"/>
<path d="M195.6 75.7l-.1 .2z"/>
<path d="M200 75.3l.1 .4z"/>
<path d="M199.8 75.2l.3 .5z"/>
<path d="M199.7 75.1l.4 .6z"/>
<path d="M199.5 75.1l.6 .6z"/>
<path d="M199.3 75.1l.8 .6z"/>
<path d="M199.1 75.2l.2-.1 .8 .6z"/>
<path d="M199 75.2l1.1 .5z"/>
<path d="M199 75.2l1.1 .5-1.2-.3z"/>
<path d="M198.9 75.4l1.2 .3-1.3-.1z"/>
<path d="M198.8 75.6l1.3 .1-1.3 .1z"/>
<path d="M198.8 75.8l1.3-.1-1.2 .3z"/>
<path d="M198.9 76l1.2-.3-1.1 .4z"/>
<path d="M199 76.1l1.1-.4-1 .5z"/>
<path d="M199.1 76.2l1-.5-.8 .6z"/>
<path d="M199.3 76.3l.8-.6z"/>
<path d="M200.1 75.7l-.6 .6z"/>
<path d="M200.1 75.7l-.4 .6z"/>
<path d="M200.1 75.7l-.3 .5z"/>
<path d="M200.1 75.7l-.1 .4z"/>
<path d="M200.1 75.7v.2z"/>
<path d="M231.1 94.1l.1 .3z"/>
<path d="M231 94l.2 .4z"/>
<path d="M230.8 93.9l.4 .5z"/>
<path d="M230.6 93.8l.6 .6z"/>
<path d="M230.4 93.8l.8 .6z"/>
<path d="M230.2 93.9l1 .5z"/>
<path d="M230.1 94l.1-.1 1 .5z"/>
<path d="M230.1 94l1.1 .4-1.2-.2z"/>
<path d="M230 94.2l1.2 .2h-1.3z"/>
<path d="M229.9 94.4h1.3l-1.3 .1z"/>
<path d="M229.9 94.5l1.3-.1-1.2 .3z"/>
<path d="M230 94.7l1.2-.3-1.1 .5z"/>
<path d="M230.1 94.9l1.1-.5-1 .6z"/>
<path d="M230.2 95l1-.6z"/>
<path d="M230.4 95l.8-.6z"/>
<path d="M231.2 94.4l-.6 .7z"/>
<path d="M231.2 94.4l-.4 .6z"/>
<path d="M231.2 94.4l-.2 .5z"/>
<path d="M231.2 94.4l-.1 .4z"/>
<path d="M231.2 94.4l-.1 .2z"/>
<path d="M300.5 120.1l.1 .3z"/>
<path d="M300.4 120l.2 .4z"/>
<path d="M300.2 119.9l.4 .5z"/>
<path d="M300 119.8l.6 .6z"/>
<path d="M299.9 119.8l.7 .6z"/>
<path d="M299.7 119.9l.2-.1 .7 .6z"/>
<path d="M299.5 120l.2-.1 .9 .5z"/>
<path d="M299.5 120l1.1 .4-1.2-.2z"/>
<path d="M299.4 120.2l1.2 .2-1.2-.1z"/>
<path d="M299.4 120.3l1.2 .1-1.2 .1z"/>
<path d="M299.4 120.5l1.2-.1-1.2 .3z"/>
<path d="M299.4 120.7l1.2-.3-1.1 .5z"/>
<path d="M299.5 120.9l1.1-.5z"/>
<path d="M299.7 121l.9-.6-.7 .7z"/>
<path d="M299.9 121.1l.7-.7z"/>
<path d="M300.6 120.4l-.6 .7z"/>
<path d="M300.6 120.4l-.4 .6z"/>
<path d="M300.6 120.4l-.2 .5z"/>
<path d="M300.6 120.4l-.1 .4z"/>
<path d="M300.6 120.4v.2z"/>
<path d="M300.5 99.1l.1 .3z"/>
<path d="M300.4 99l.2 .4z"/>
<path d="M300.2 98.8l.4 .6z"/>
<path d="M300 98.8l.6 .6z"/>
<path d="M299.9 98.8l.7 .6z"/>
<path d="M299.7 98.9l.2-.1 .7 .6z"/>
<path d="M299.5 99l1.1 .4z"/>
<path d="M299.5 99l1.1 .4-1.2-.2z"/>
<path d="M299.4 99.2l1.2 .2-1.2-.1z"/>
<path d="M299.4 99.3l1.2 .1-1.2 .1z"/>
<path d="M299.4 99.5l1.2-.1-1.2 .3z"/>
<path d="M299.4 99.7l1.2-.3-1.1 .5z"/>
<path d="M299.5 99.9l1.1-.5-.9 .6z"/>
<path d="M299.7 100l.9-.6-.7 .7z"/>
<path d="M299.9 100.1l.7-.7z"/>
<path d="M300.6 99.4l-.6 .7z"/>
<path d="M300.6 99.4l-.4 .6z"/>
<path d="M300.6 99.4l-.2 .5z"/>
<path d="M300.6 99.4l-.1 .4z"/>
<path d="M300.6 99.4v.2z"/>
</g>
<g fill="none" stroke="#80ffff" stroke-width=".3">
<path d="M96.3 45.6v11.6M96.3 86.3v9.5M96.3 97.3v1.5M242.6 94.4h6.4M242.8 99.4h6M245.8 91.2v11.2M265.3 86.3v9.5M265.3 97.3v1.5M281.5 94.4h6.5M281.8 99.4h5.9M284.8 91.2v11.2M334.6 99.2h6.3"/>
<path d="M337.8 96.1v6.2M357.3 89.1v8.7M357.3 99.3v1.6M373.7 99.2h6.2M376.8 96.1v6.2M96.3 100.3v4.5M96.3 106.3v1.5M96.3 109.3v4.5M96.3 115.3v1.5M96.3 118.3v4.4M245.8 117.5v5.9M265.3 100.3v4.5"/>
<path d="M265.3 106.3v1.5M265.3 109.3v4.5M265.3 115.3v1.5M265.3 118.3v4.4M284.8 117.5v5.9M337.8 117.1v6.2M357.3 102.4v3.7M357.3 107.6v1.5M357.3 110.6v3.8M357.3 115.9v1.5M357.3 118.9v3.8M376.8 117.1v6.2"/>
<path d="M96.3 124.2v1.6M96.3 127.3v4.4M96.3 133.2v1.5M96.3 136.2v4.5M242.8 120.4h6M265.3 124.2v1.6M265.3 127.3v4.4M265.3 133.2v1.5M265.3 136.2v4.5M281.8 120.4h5.9M334.6 120.2h6.3M357.3 124.2v1.5"/>
<path d="M357.3 127.2v3.8M357.3 132.5v1.5M357.3 135.5v3.7M373.7 120.2h6.2M96.3 142.2v1.5M96.3 145.2v4.5M96.3 151.2v1.5M96.3 154.2v9.5M242.6 155.4h6.4M242.8 150.4h6M245.8 147.5v11.2M265.3 142.2v1.5"/>
<path d="M265.3 145.2v4.5M265.3 151.2v1.5M265.3 154.2v9.5M281.5 155.4h6.5M281.8 150.4h5.9M284.8 147.5v11.2M334.6 150.2h6.3M337.8 147.1v6.2M357.3 140.8v1.5M357.3 143.8v3.7M357.3 149v1.5M357.3 152v8.8"/>
<path d="M373.7 150.2h6.2M376.8 147.1v6.2M96.3 194.9v11.6M96.3 241.4v11.2"/>
</g>
<path d="M179.8 76h-49.6l-22.9 23M108.7 96.9l-1.4 2.1 2.1-1.4M242.6 155.4l-13.3 23h-37.9M243.3 153.2l1.6-1.9-.8 2.5M244.9 151.3l-2.3 4" fill="none" stroke="#00ff40" stroke-width=".3"/>
<text font-size="6" x="18.9" y="18.3">下カバー / Bottom cover</text>
<text font-size="4.5" x="307.6" y="278.1">LC145-N-□</text>
<g font-size="3.7">
<text x="93.1" y="34.5">71.1</text>
<text x="57.3" y="53.1" transform="rotate(-90 57.3 53.1)">8.5</text>
<text x="317.7" y="58.9">推奨基板形状　* 販売していません</text>
<text x="187.5" y="65.8">E-E ( 1 : 2 )</text>
<text x="317.7" y="63.3">Recommended PCB dimension　* NOT SUPPLIED</text>
<text x="24.8" y="73.7">0.5</text>
<text x="34.2" y="73.8">12</text>
<text x="94.5" y="73.7">96</text>
<text x="132.7" y="75">銘板用入子　深さ0.3mm</text>
<text x="188.2" y="73.7">3</text>
<text x="196.3" y="73.7">9</text>
<text x="202.7" y="73.7">1.3</text>
<text x="263.4" y="73.7">78</text>
<text x="355.4" y="73.7">86</text>
<text x="132.7" y="79.4">Recessed area depth = 0.3mm</text>
<text x="104.8" y="86.4">E</text>
<text x="354.1" y="84.6">70.5</text>
<text x="131.3" y="95.6" transform="rotate(-90 131.3 95.6)">20</text>
<text x="228.6" y="94.8" transform="rotate(-90 228.6 94.8)">11.5</text>
<text x="298" y="90.7" transform="rotate(-90 298 90.7)">10</text>
<text x="321.8" y="94.8" transform="rotate(-90 321.8 94.8)">9</text>
<text x="389.9" y="92.5" transform="rotate(-90 389.9 92.5)">6.25</text>
<text x="131.3" y="105.6" transform="rotate(-90 131.3 105.6)">20</text>
<text x="90.5" y="114">45</text>
<text x="201.7" y="110">4.5</text>
<text x="298" y="111.8" transform="rotate(-90 298 111.8)">42</text>
<text x="358.3" y="108.7">4-R3.5</text>
<text x="389.9" y="111.6" transform="rotate(-90 389.9 111.6)">42</text>
<text x="129.9" y="116.9">4-R2</text>
<text x="57.3" y="127.8" transform="rotate(-90 57.3 127.8)">145</text>
<text x="211.2" y="127.4" transform="rotate(-90 211.2 127.4)">5</text>
<text x="228.6" y="127.8" transform="rotate(-90 228.6 127.8)">122</text>
<text x="321.8" y="128.8" transform="rotate(-90 321.8 128.8)">114.5</text>
<text x="67.4" y="136">F</text>
<text x="122.7" y="136">F</text>
<text x="298" y="137.3" transform="rotate(-90 298 137.3)">60</text>
<text x="389.9" y="137.1" transform="rotate(-90 389.9 137.1)">60</text>
<text x="211.2" y="147.7" transform="rotate(-90 211.2 147.7)">5</text>
<text x="321.8" y="157.7" transform="rotate(-90 321.8 157.7)">10</text>
<text x="387.6" y="159.3">6-</text>
<text x="394.1" y="159.3">2.5</text>
<text x="104.8" y="166.3">E</text>
<text x="355.4" y="171.9">78</text>
<text x="191.4" y="177.3">6-M2.3用基板取付ﾎﾞｽ</text>
<text x="191.4" y="181.7">6-M2.3 Boss</text>
<text x="87.1" y="237.1">F-F ( 1 : 2 )</text>
<text x="249.8" y="261.3">株式会社タカチ電機工業</text>
<text x="307.6" y="262.4">ハンドタイププラスチックケース</text>
<text x="390.9" y="275.8">1:2</text>
<text x="258.4" y="282.3">横田</text>
<text x="283.4" y="282.3">野村</text>
<text x="325.3" y="286.7">2017/04/03</text>
<text x="387.7" y="284.8">4</text>
<text x="396.7" y="284.7">5</text>
</g>
<g font-size="3.3">
<text x="211.2" y="130.2" transform="rotate(-90 211.2 130.2)">⌀</text>
<text x="211.2" y="150.5" transform="rotate(-90 211.2 150.5)">⌀</text>
<text x="391.3" y="159.3">⌀</text>
</g>
<g font-size="3" fill="#f00">
<text x="301.7" y="257">品名/Title</text>
<text x="227.5" y="271.9">承認/Approved</text>
<text x="253" y="272.1">検図/Checked</text>
<text x="278.4" y="272">製図/Created</text>
<text x="301.7" y="272">型番/Product number</text>
<text x="382.6" y="270">尺度/Scale</text>
<text x="301.7" y="286.6">作成日/Date</text>
</g>
<text font-size="3" x="392.4" y="284.5">/</text>
<text font-size="2.8" x="307.6" y="267.4">HAND-HELD PLASTIC CASE</text>
<text font-size="2.1" x="249.8" y="266.6">TAKACHI ELECTRONICS ENCLOSURE CO., LTD.</text>
</svg>
